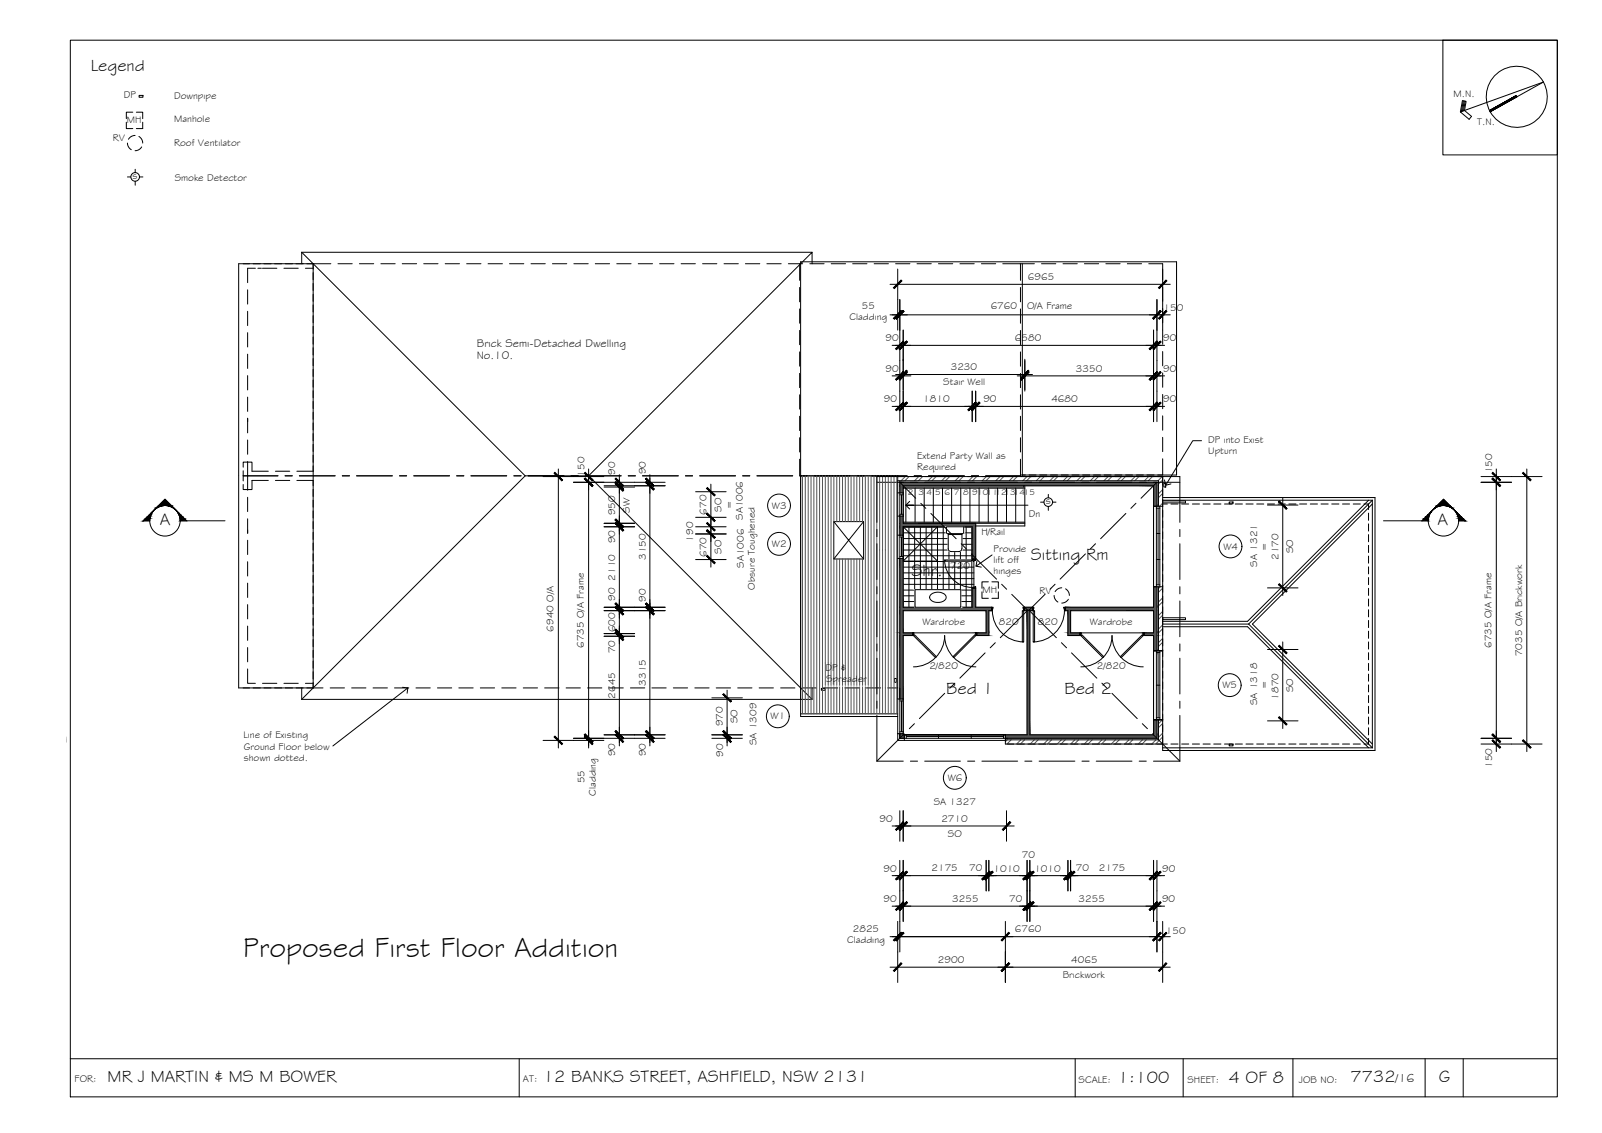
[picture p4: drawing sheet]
<svg xmlns="http://www.w3.org/2000/svg" width="420mm" height="297mm" viewBox="0 0 420 297" stroke-linecap="round" stroke-linejoin="round" font-family="sans-serif">
<!-- layer: TILES -->
<g fill="none" stroke="#000" stroke-width=".26">
<path d="M236.9 138.2h18.1M236.9 139.7h18.1M238.4 138.1v21.1M239.9 138.1v21.1M241.4 138.1v21.1M242.9 138.1v21.1M244.4 138.1v21.1M245.9 138.1v21.1M247.4 138.1v21.1M248.9 138.1v21.1M250.4 138.1v21.1M251.9 138.1v21.1"/>
<path d="M253.4 138.1v21.1M254.9 138.1v21.1M236.9 141.2h18.1M236.9 142.7h18.1M236.9 144.2h18.1M236.9 145.7h18.1M236.9 147.2h18.5M236.9 148.7h18.5M236.9 150.2h18.5M236.9 151.7h18.5M236.9 153.2h18.5M236.9 154.7h18.1"/>
<path d="M236.9 156.2h18.1M236.9 157.7h18.1M255.4 147v7"/>
</g>
<!-- layer: HATCH -->
<g fill="#545454" stroke="#545454" stroke-width=".26">
<path d="M236 126.4l67.4 1v-1zM236 126.4l67.4 1h-67.4z"/>
<path d="M236 127.4l.9 1.8v-1.8zM236 127.4l.9 1.8h-.9z"/>
<path d="M302.5 127.4l.9 5.3v-5.3zM302.5 127.4l.9 5.3h-.9z"/>
<path d="M236 135.3l.9 1.9v-1.9zM236 135.3l.9 1.9h-.9z"/>
<path d="M236 137.2l19.9 .9v-.9zM236 137.2l19.9 .9h-19.9z"/>
<path d="M236 138.1l.9 2.2v-2.2zM236 138.1l.9 2.2h-.9z"/>
<path d="M255 138.1l.9 8.5v-8.5zM255 138.1l.9 8.5h-.9z"/>
<path d="M302.5 153.8l.9 5.4v-5.4zM302.5 153.8l.9 5.4h-.9z"/>
<path d="M255 154.2l.9 5v-5zM255 154.2l.9 5h-.9z"/>
<path d="M236 146.4l.9 12.8v-12.8zM236 146.4l.9 12.8h-.9z"/>
<path d="M279.4 159.2l24 .9v-.9zM279.4 159.2l24 .9h-24z"/>
<path d="M268.7 159.2l2.1 .9v-.9zM268.7 159.2l2.1 .9h-2.1z"/>
<path d="M236 159.2l24.1 .9v-.9zM236 159.2l24.1 .9h-24.1z"/>
<path d="M302.5 160.1l.9 5.8v-5.8zM302.5 160.1l.9 5.8h-.9z"/>
<path d="M280.1 160.1l.7 5.8v-5.8zM280.1 160.1l.7 5.8h-.7z"/>
<path d="M258.6 160.1l.7 5.8v-5.8zM258.6 160.1l.7 5.8h-.7z"/>
<path d="M236 160.1l.9 5.8v-5.8zM236 160.1l.9 5.8h-.9z"/>
<path d="M300.1 165.9l3.3 .7v-.7zM300.1 165.9l3.3 .7h-3.3z"/>
<path d="M280.1 165.9l3.2 .7v-.7zM280.1 165.9l3.2 .7h-3.2z"/>
<path d="M256.2 165.9l3.1 .7v-.7zM256.2 165.9l3.1 .7h-3.1z"/>
<path d="M236 165.9l3.4 .7v-.7zM236 165.9l3.4 .7h-3.4z"/>
<path d="M302.5 166.6l.9 4v-4zM302.5 166.6l.9 4h-.9z"/>
<path d="M236 166.6l.9 16.7v-16.7zM236 166.6l.9 16.7h-.9z"/>
<path d="M302.5 188.7l.9 4v-4zM302.5 188.7l.9 4h-.9z"/>
<path d="M269.4 160.1l.7 32.6v-32.6zM269.4 160.1l.7 32.6h-.7z"/>
<path d="M236 192.4l.9 .3v-.3zM236 192.4l.9 .3h-.9z"/>
<path d="M263.7 192.7l39.7 .9v-.9zM263.7 192.7l39.7 .9h-39.7z"/>
<path d="M236 192.7l1.2 .9v-.9zM236 192.7l1.2 .9h-1.2z"/>
</g>
<!-- layer: BOUNDARY -->
<g fill="none" stroke="#000" stroke-width=".26">
<path d="M63.8 124.7h9.1M74.8 124.7h1.9M78.5 124.7h9.4M89.8 124.7h1.9M93.5 124.7h9.4M104.8 124.7h1.8M108.5 124.7h9.4M119.8 124.7h1.9M123.5 124.7h9.4M134.8 124.7h1.9M138.5 124.7h9.4M149.8 124.7h1.8"/>
<path d="M153.5 124.7h9.4M164.8 124.7h1.9M168.5 124.7h9.4M179.8 124.7h1.8M183.5 124.7h9.4M194.8 124.7h1.8M198.5 124.7h9.4M209.8 124.7h1.9M213.5 124.7h9.4M224.8 124.7h1.8M228.5 124.7h9.4M239.8 124.7h1.8"/>
<path d="M243.5 124.7h9.4M254.8 124.7h1.9M258.5 124.7h9.1"/>
</g>
<!-- layer: NEWWORK -->
<g fill="none" stroke="#000" stroke-width=".26">
<path d="M235.4 124.9v-.2h-25.4v63.1h25.4M235.4 124.9h69.5v7.8h-2.4v-5.3h-65.6v1.9l-1.5-.1M235.4 135.3h1.5v1.9h19v9.4h-.9v-8.5h-18.1v2.2h-1.5M235.4 124.9v1.1h68.4v6.7M236 129.2v-2.8h67.4v6.3M236 135.3v5M304.9 131.3h6v.5h-6M304.9 130.4h55.7v66.4h-55.7v-8.1h-2.4v4h-32.4v-32.6h.7v-.9h-2.1v.9h.7v32.6h-5.7v1.4M304.9 131.1h55M359 131.1l-31.8 31.8h-22.3M359.9 131.1v65M359.9 131.1l-32.4 32.5"/>
<path d="M359.9 132.1l-31.4 31.5 31.4 31.5M235.4 146.4h1.5v12.8h18.1v-5h.9v5h4.2v.9h-.8v6.5h-3.1v-.7h2.4v-5.8h-21.7v5.8h2.5v.7h-2.5v16.7h-1.5M236 146.4v36.9M279.4 159.2h23.1v-5.4h2.4v16.8h-2.4v-4h-2.4v-.7h2.4v-5.8h-21.7v5.8h2.5v.7h-3.2v-6.5h-.7zM303.4 153.8v16.8M303.8 153.8v16.8M304.9 162h6v.4h-6zM304.9 163.6h22.6M304.9 164.3h22.3l31.8 31.8M327.5 163.6l32.4 32.5M210 187.1h25.4M235.4 192.4h1.5v.3h.3v1.4"/>
<path d="M236 192.2v1.4h.9M236 192.4v1.2h1.2M303.4 188.7v4.9h-39.7h.6M303.8 188.7v5.3h-40.1v1.1h41.2M304.9 196.1h55"/>
</g>
<!-- layer: BORDER -->
<g fill="none" stroke="#000" stroke-width=".26">
<path d="M18.4 10.5h390v277.1h-390zM378.4 10.5h30v30.1h-30zM383.8 26.4l-.5 2.8M384 26.5l-.5 2.7M384.3 26.5l-.5 2.6M390.8 29.3l14-7.8-21.8 7.9 2.3 1.9 .6-.8-1.8-1.5 .4-2.4-1-.2-.5 3M397.6 25.1l-6.9 3.9M18.4 277.6h390M136.2 277.6v10M282 277.6v10M310.3 277.6v10M339.1 277.6v10"/>
<path d="M373.8 277.6v10M383.8 277.6v10"/>
<circle cx="397.8" cy="25.4" r="8"/>
</g>
<!-- layer: SECTION POINT -->
<g fill="#000" stroke="#000" stroke-width=".26">
<path d="M40.1 134.1l.4-.4zM40.8 133.3l.6-.3zM41.6 132.5l1.7-1.6 1.6 1.6zM45.7 133.3l.4 .4zM46.1 133.7l.4 .4zM375.8 133.7l-.4 .4zM375.8 133.7l.4-.4zM376.9 132.5l1.7-1.6 1.7 1.6zM380.5 133l.5 .3zM381.4 133.7l.4 .4z"/>
<path d="M38.1 136h1.2l-1.7 .5zM37.6 136.5h1.7v-.5z"/>
<path d="M38.7 135.5h.7l-1.3 .5zM38.1 136h1.2l.1-.5z"/>
<path d="M38.7 135.5l.4-.5h.5zM38.7 135.5h.7l.2-.5z"/>
<path d="M39.6 134.5h.2l-.7 .5zM39.1 135h.5l.2-.5z"/>
<path d="M39.6 134.5l.5-.4zM39.6 134.5l.5-.4z"/>
<path d="M41.4 132.8h.5l-.8 .2zM41.1 133l.8-.2z"/>
<path d="M40.8 133.3l.6-.3zM40.8 133.3l-.3 .4z"/>
<path d="M41.5 132.6h.9l-1 .2zM41.4 132.8l1-.2z"/>
<path d="M41.6 132.5h1.4zM41.5 132.6l1.5-.1z"/>
<path d="M43.6 132.5h1.3zM44.1 132.6h.9z"/>
<path d="M44.1 132.6h.9l-.3 .2zM44.7 132.8h.5l-.2-.2z"/>
<path d="M44.7 132.8h.5v.2zM45.2 132.8v.2h.2z"/>
<path d="M45.2 133h.2l.3 .3zM45.4 133l.3 .3z"/>
<path d="M46.4 134.1l.3 .4zM46.5 134.1l.2 .4h.2z"/>
<path d="M46.7 134.5h.2l.1 .5zM46.9 134.5l.1 .5h.4z"/>
<path d="M47 135h.4l-.3 .5zM47.4 135l-.3 .5h.8z"/>
<path d="M47.1 135.5h.8l-.6 .5zM47.3 136h1.1l-.5-.5z"/>
<path d="M47.3 136h1.1l-1.1 .5zM47.3 136.5h1.6l-.5-.5z"/>
<path d="M373.5 136l1.1 .5v-.5zM373.5 136l1.1 .5h-1.7z"/>
<path d="M374 135.5l.6 .5 .1-.5zM373.5 136l.5-.5 .6 .5z"/>
<path d="M374.5 135l.2 .5 .2-.5zM374 135.5l.5-.5 .2 .5z"/>
<path d="M374.9 134.5v.5l.2-.5zM374.9 134.5v.5h-.4z"/>
<path d="M375.4 134.1l-.3 .4zM375.4 134.1l-.3 .4h-.2z"/>
<path d="M376.4 133l-.2 .3 .5-.3zM376.4 133l-.3 .3z"/>
<path d="M376.7 132.8v.2l.5-.2zM376.4 133l.3-.2v.2z"/>
<path d="M376.8 132.6l.4 .2 .5-.2zM376.8 132.6l.4 .2h-.5z"/>
<path d="M376.9 132.5h1.4zM376.9 132.5l.8 .1z"/>
<path d="M378.9 132.5l1.4 .1zM378.9 132.5l1.4 .1z"/>
<path d="M379.4 132.6l1.1 .2-.2-.2zM379.4 132.6l1.1 .2z"/>
<path d="M380 132.8l.7 .2-.2-.2zM380 132.8l.7 .2z"/>
<path d="M380.5 133l.5 .3zM381 133.3l.4 .4z"/>
<path d="M381.8 134.1l.5 .4zM381.8 134.1l.5 .4h-.3z"/>
<path d="M382 134.5l.7 .5zM382 134.5l.7 .5h-.4z"/>
<path d="M382.3 135l.9 .5-.5-.5zM382.3 135l.9 .5h-.8z"/>
<path d="M382.4 135.5l1.3 .5-.5-.5zM382.4 135.5l1.3 .5h-1.1z"/>
<path d="M382.6 136l1.6 .5-.5-.5zM382.6 136l1.6 .5h-1.6z"/>
</g>
<g fill="none" stroke="#000" stroke-width=".26">
<path d="M39.3 136.5h-1.7l5.7-5.6 5.6 5.6M47.3 136.5h11.7M362.8 136.5h11.8M372.9 136.5l5.7-5.6 5.6 5.6h-1.6"/>
<circle cx="43.3" cy="136.5" r="4"/>
<circle cx="378.6" cy="136.5" r="4"/>
</g>
<!-- layer: SERVICES -->
<g fill="none" stroke="#000" stroke-width=".26">
<path d="M33.1 32v1.7h1.7M33.4 37.5l.2 .8 .8 .9M34.8 29.4h-1.7v1.7M35.4 35.5l-1.1 .4-.6 .6M35.8 29.4h1.6v1.7M36.4 35.8l.9 .9 .1 .8M36.5 25h1v.5h-1zM37.2 38.5l-.6 .6-1.2 .4M37.4 32v1.7h-1.6M33.4 46.4h.9M35.5 44.4v.9M35.5 47.5v1"/>
<path d="M36.6 46.4h.9M218.7 136.8l3.9 4.8 3.9-4.8M218.7 136.8v9.8M218.7 136.8h7.8M226.5 136.8v9.8M272.9 131.6h.9M274.9 129.6v.9M274.9 132.8v1M276.1 131.6h.9M305.2 126.7h.5v1h-.5zM322.4 131.6h1v.5h-1zM218.7 146.6l3.9-5 3.9 5"/>
<path d="M218.7 146.6h7.8M257.5 155.2v1.7h1.7M259.2 152.5h-1.7v1.7M260.1 152.5h1.7v1.7M261.8 155.2v1.7h-1.7M276.5 156.1l.1 .8 .9 .9M278.5 154.1l-.9 .2-.9 .8M279.5 154.4l.8 .9 .2 .8M280.2 157.1l-.9 .8-.8 .2M234.6 177.9h.5v1h-.5zM215.4 180.5h1v.5h-1zM322.4 195.1h1v.5h-1z"/>
<circle cx="35.5" cy="46.4" r="1.13"/>
<circle cx="274.9" cy="131.6" r="1.13"/>
</g>
<!-- layer: EXISTING -->
<g fill="none" stroke="#000" stroke-width=".26">
<path d="M63.8 69.1h1.7M64.9 76v3.7M66.4 69.1h1.9M67 70.3h-2.1v3.8M67.6 70.3h.9M68.8 70.3h3.8M69.2 69.1h1.9M72 69.1h1.9M74.5 70.3h3.7M74.8 69.1h1.9M77.6 69.1h1.9M80.1 70.3h2"/>
<path d="M80.5 69.1h6.3M82.1 69.1v1.5M82.1 71.5v1.9M82.1 74.3v1.9M82.1 77.1v1.9M82.1 79.9v1.9M88.6 69.1h3.8M94.3 69.1h3.7M99.9 69.1h3.7M105.5 69.1h3.8M111.1 69.1h3.8M116.8 69.1h3.7"/>
<path d="M122.4 69.1h3.7M128 69.1h3.8M133.6 69.1h3.8M139.3 69.1h3.7M144.9 69.1h3.7M150.5 69.1h3.8M156.1 69.1h3.8M161.8 69.1h3.7M167.4 69.1h3.7M173 69.1h3.8M178.6 69.1h3.8M184.3 69.1h3.7"/>
<path d="M189.9 69.1h3.7M195.5 69.1h3.8M201.1 69.1h3.8M206.8 69.1h3.7M209.7 69.1v4.4M209.7 75.4v3.7M212.4 69.1h3.7M218 69.1h3.8M223.6 69.1h3.8M229.3 69.1h3.7M234.9 69.1h3.7M240.5 69.1h3.7"/>
<path d="M246.1 69.1h3.8M251.8 69.1h3.7M257.4 69.1h3.7M263 69.1h8.3M267.6 69.1v4.4M267.6 75.4v3.7M273.2 69.1h3.7M278.8 69.1h3.7M284.4 69.1h3.7M290 69.1h3.8M295.7 69.1h3.7M301.3 69.1h3.6v4.3"/>
<path d="M304.9 75.3v3.7M64.9 81.6v3.8M64.9 87.2v3.8M64.9 92.9v3.7M64.9 98.5v3.7M82.1 82.8v1.8M82.1 85.5v1.9M82.1 88.4v1.8M82.1 91.2v1.9M82.1 94v1.9M82.1 96.8v1.9M82.1 99.6v1.9"/>
<path d="M209.7 81v3.7M209.7 86.6v3.8M209.7 92.3v3.7M209.7 97.9v3.7M267.6 81v3.7M267.6 86.6v3.8M267.6 92.3v3.7M267.6 97.9v3.7M304.9 80.9v3.8M304.9 86.5v3.8M304.9 92.2v3.7M304.9 97.8v3.7"/>
<path d="M64.9 104.1v3.8M64.9 109.6v3.9M64.9 115.4v3.7M82.1 102.4v1.9M82.1 105.3v1.8M82.1 108.1v1.8M82.1 110.9v1.8M82.1 113.7v1.9M82.1 116.5v1.9M82.1 119.3v1.9M209.7 103.5v3.8M209.7 109.1v3.8"/>
<path d="M209.7 114.8v3.7M267.6 103.5v3.8M267.6 109.1v3.8M267.6 114.8v3.7M304.9 103.4v3.8M304.9 109v3.8M304.9 114.7v3.7M63.8 122.5v-1.3h2.3v2.3h4.3M63.8 123.4v2.7M64.9 121v7.5M64.9 130.4v3.7M64.9 136v3.8"/>
<path d="M70.4 126h-4.3v2.3h-2.3v-1.3M72.2 126h3.8M72.2 123.5h3.8M77.9 126h4.2v1.4M82.1 122.1v1.4h-4.2M82.1 128.3v1.9M82.1 131.1v1.9M82.1 133.9v1.9M82.1 136.8v1.8M82.1 139.5v1.9M209.7 120.4v4.3M267.6 124.9h1.4"/>
<path d="M267.6 124.5h1.4M267.6 120.4v4.3M269.9 124.9h1.8M269.9 124.5h1.8M272.7 124.9h1.9M272.7 124.5h1.9M275.5 124.9h1.9M275.5 124.5h1.9M278.3 124.9h1.9M278.3 124.5h1.9M281.1 124.9h1.9M281.1 124.5h1.9"/>
<path d="M283.9 124.9h1.9M283.9 124.5h1.9M286.8 124.9h1.8M286.8 124.5h1.8M289.6 124.9h1.8M289.6 124.5h1.8M292.4 124.9h1.8M292.4 124.5h1.8M295.2 124.9h1.9M295.2 124.5h1.9M298 124.9h1.9M298 124.5h1.9"/>
<path d="M300.8 124.9h1.9M300.8 124.5h1.9M303.6 124.9h1.3v2.3M304.9 120.3v4.2h-1.3M304.9 128.1v1.9M304.9 130.9v1.9M304.9 133.7v1.9M304.9 136.6v1.8M304.9 139.4v1.8M64.9 141.6v3.8M64.9 147.3v3.7M64.9 152.9v3.7"/>
<path d="M64.9 158.5v3.8M82.1 142.4v1.8M82.1 145.2v1.9M82.1 148v1.9M82.1 150.8v1.9M82.1 153.6v1.9M82.1 156.4v1.9M82.1 159.3v1.8M304.9 142.2v1.9M304.9 145v1.9M304.9 147.8v1.9M304.9 150.6v1.9"/>
<path d="M304.9 153.4v1.9M304.9 156.2v1.9M304.9 159.1v1.8M64.9 175.4v3.7h2.1M64.9 164.1v3.8M64.9 169.8v3.7M68.8 179.1h3.8M74.5 179.1h3.7M80.1 179.1h2M82.1 162.1v1.8M82.1 164.9v1.8M82.1 167.7v1.9"/>
<path d="M82.1 170.5v1.9M82.1 173.3v1.9M82.1 176.1v1.9M82.1 178.9v1.5M304.9 161.9v1.9M304.9 164.7v1.9M304.9 167.5v1.9M304.9 170.3v1.9M304.9 173.1v1.9M304.9 175.9v1.9M304.9 178.7v1.9M63.8 180.4h1.7"/>
<path d="M66.4 180.4h1.9M69.2 180.4h1.9M72 180.4h1.9M74.8 180.4h1.9M77.6 180.4h1.9M80.5 180.4h4.2M86.6 180.4h3.7M92.2 180.4h3.8M97.8 180.4h3.8M103.5 180.4h3.7M109.1 180.4h3.7M114.7 180.4h3.8"/>
<path d="M120.3 180.4h3.8M126 180.4h3.7M131.6 180.4h3.7M137.2 180.4h3.8M142.8 180.4h3.8M148.5 180.4h3.7M154.1 180.4h3.7M159.7 180.4h3.8M165.3 180.4h3.8M171 180.4h3.7M176.6 180.4h3.7M182.2 180.4h3.8"/>
<path d="M187.8 180.4h3.8M193.5 180.4h3.7M199.1 180.4h3.7M204.7 180.4h3.8M210.3 180.4h3.8M216 180.4h3.7M221.6 180.4h3.7M227.2 180.4h3.8M232.8 180.4h2.6M264.3 195.1h1.6M266.8 195.1h1.9M269.6 195.1h1.9"/>
<path d="M272.4 195.1h1.9M275.2 195.1h1.9M278.1 195.1h1.8M280.9 195.1h1.8M283.7 195.1h1.8M286.5 195.1h1.9M289.3 195.1h1.9M292.1 195.1h1.9M294.9 195.1h1.9M297.7 195.1h1.9M300.6 195.1h1.8M304.9 192.8v2.3h-1.5"/>
<path d="M304.9 181.6v1.8M304.9 184.4v1.9M304.9 187.2v1.9M304.9 190v1.9"/>
</g>
<!-- layer: ROOFPLAN EXIST. -->
<g fill="none" stroke="#000" stroke-width=".26">
<path d="M62.6 69.1h19.5v111.3h-19.5zM79.1 66.1v3M79.1 66.1h133.9M79.1 66.1l58.6 58.6M213 69.1v-3l-58.6 58.6M268.1 69.1v55.6M137.7 124.7l-58.6 58.7M137.7 124.7h16.7M154.4 124.7l58.6 58.7v-3M210 124.7h25.4v.2M268.1 124.5h40.5v-55.9h-98.6v114.8M79.1 180.4v3"/>
<path d="M79.1 183.4h133.9"/>
</g>
<!-- layer: 0.13 -->
<g fill="none" stroke="#000" stroke-width=".26">
<path d="M304.9 132.1h1.3M307.1 132.1h1.9M309.9 132.1h1.9M312.7 132.1h1.9M315.5 132.1h1.9M318.3 132.1h1.9M321.1 132.1h1.9M324 132.1h1.8M326.8 132.1h1.9M329.6 132.1h1.9M332.4 132.1h1.9M335.2 132.1h1.9"/>
<path d="M338 132.1h1.9M340.8 132.1h1.9M343.6 132.1h1.9M346.5 132.1h1.8M349.3 132.1h1.9M352.1 132.1h1.9M354.9 132.1h1.9M357.7 132.1h1.2v1.5M358.9 134.5v1.9M358.9 137.3v1.9M247.7 146.8a7.2 7.2 0 0 0 7.3 7.2M358.9 140.2v1.8"/>
<path d="M358.9 143v1.9M358.9 145.8v1.9M358.9 148.6v1.9M358.9 151.4v1.9M358.9 154.2v1.9M358.9 157v1.9M358.9 159.8v1.9M239.4 165.9h16.8M247.7 166.6a8.2 8.2 0 0 0 8.2 8.2M247.8 166.6a8.2 8.2 0 0 1-8.2 8.2M260.3 160.1a8.2 8.2 0 0 0 8.2 8.2M279.2 160.1a8.2 8.2 0 0 1-8.2 8.2"/>
<path d="M283.3 165.9h16.8M283.5 174.8a8.2 8.2 0 0 0 8.2-8.2 8.2 8.2 0 0 0 8.1 8.2M358.9 162.7v1.8M358.9 165.5v1.9M358.9 168.3v1.9M358.9 171.1v1.9M358.9 173.9v1.9M358.9 176.7v1.9M358.9 179.5v1.9M304.9 195.1h1.3M307.1 195.1h1.9M309.9 195.1h1.9"/>
<path d="M312.7 195.1h1.9M315.5 195.1h1.9M318.3 195.1h1.9M321.1 195.1h1.9M324 195.1h1.8M326.8 195.1h1.9M329.6 195.1h1.9M332.4 195.1h1.9M335.2 195.1h1.9M338 195.1h1.9M340.8 195.1h1.9M343.6 195.1h1.9"/>
<path d="M346.5 195.1h1.8M349.3 195.1h1.9M352.1 195.1h1.9M354.9 195.1h1.9M358.9 182.3v1.9M358.9 185.2v1.8M358.9 188v1.9M358.9 190.8v1.9M358.9 193.6v1.5h-1.2"/>
</g>
<!-- layer: STAIRS -->
<g fill="none" stroke="#000" stroke-width=".26">
<path d="M236.9 128h31.9M236.9 136.9h31.9M237.6 128v8.9M238.6 131.4l-1 1.1 1 .9M239.6 132.5h-2h32M240 128v8.9M240.9 137.2h27.9M242.4 128v8.9M244.8 128v8.9M247.2 128v8.9M249.6 128v8.9M252 128v8.9"/>
<path d="M254.4 128v8.9M256.8 128v8.9M259.2 128v8.9M261.6 128v8.9M264 128v8.9M266.4 128v8.9M268.5 127.4v.3h-31.6M268.8 127.4v10.5h-12.9"/>
</g>
<!-- layer: HATCH -->
<g fill="none" stroke="#545454" stroke-width=".26">
<path d="M210.5 124.7v62.4M211.2 124.7v62.4M212 124.7v62.4M212.7 124.7v62.4M213.5 124.7v62.4M214.2 124.7v62.4M215 124.7v62.4M215.7 124.7v62.4M216.5 124.7v55M217.2 124.7v55M218 124.7v55M218.7 124.7v12.1"/>
<path d="M219.5 124.7v12.1M220.2 124.7v12.1M221 124.7v12.1M221.7 124.7v12.1M222.5 124.7v12.1M223.2 124.7v12.1M224 124.7v12.1M224.7 124.7v12.1M225.5 124.7v12.1M226.2 124.7v12.1M227 124.7v55M227.7 124.7v55"/>
<path d="M228.5 124.7v62.4M229.2 124.7v62.4M230 124.7v62.4M230.7 124.7v62.4M231.5 124.7v62.4M232.2 124.7v62.4M233 124.7v62.4M233.7 124.7v62.4M234.5 124.7v62.4M235.2 124.7v62.4M237.4 124.9l-1.1 1.1M238.4 124.9l-1.1 1.1"/>
<path d="M241 124.9l-1.1 1.1M242 124.9l-1.1 1.1M244.5 124.9l-1.1 1.1M245.5 124.9l-1.1 1.1M248.1 124.9l-1.1 1.1M249.1 124.9l-1.1 1.1M251.6 124.9l-1.1 1.1M252.6 124.9l-1.1 1.1M255.2 124.9l-1.1 1.1M256.2 124.9l-1.1 1.1M258.7 124.9l-1.1 1.1M259.7 124.9l-1.1 1.1"/>
<path d="M262.3 124.9l-1.1 1.1M263.3 124.9l-1.1 1.1M265.8 124.9l-1.1 1.1M266.8 124.9l-1.1 1.1M269.4 124.9l-1.1 1.1M270.3 124.9l-1.1 1.1M272.9 124.9l-1.1 1.1M273.9 124.9l-1.1 1.1M276.4 124.9l-1.1 1.1M277.4 124.9l-1.1 1.1M280 124.9l-1.1 1.1M281 124.9l-1.1 1.1"/>
<path d="M283.5 124.9l-1.1 1.1M284.5 124.9l-1.1 1.1M287.1 124.9l-1.1 1.1M288.1 124.9l-1.1 1.1M290.6 124.9l-1.1 1.1M291.6 124.9l-1.1 1.1M294.2 124.9l-1.1 1.1M295.2 124.9l-1.1 1.1M297.7 124.9l-1.1 1.1M298.7 124.9l-1.1 1.1M301.3 124.9l-1.1 1.1M302.3 124.9l-1.1 1.1"/>
<path d="M304.8 124.9l-1.1 1.1M304.9 128.4l-1.1 1.1M304.9 131.9l-.8 .8M304.9 125.8l-1.1 1.1M304.9 129.4l-1.1 1.1M218.7 146.6v33.1M219.5 146.6v33.1M220.2 146.6v33.1M221 146.6v33.1M221.7 146.6v33.1M222.5 146.6v33.1M223.2 146.6v33.1"/>
<path d="M224 146.6v33.1M224.7 146.6v33.1M225.5 146.6v33.1M226.2 146.6v33.1M304.3 153.8l-.5 .5M304.9 156.7l-1.1 1.1M304.9 154.2l-1.1 1.1M304.9 157.7l-1.1 1.1M304.9 160.3l-1.1 1.1M304.9 163.8l-1.1 1.1M304.9 167.4l-1.1 1.1M304.9 161.3l-1.1 1.1"/>
<path d="M304.9 164.8l-1.1 1.1M304.9 168.4l-1.1 1.1M216.5 180.1v7M217.2 180.1v7M218 180.1v7M218.7 180.1v7M219.5 180.1v7M220.2 180.1v7M221 180.1v7M221.7 180.1v7M222.5 180.1v7M223.2 180.1v7"/>
<path d="M224 180.1v7M224.7 180.1v7M225.5 180.1v7M226.2 180.1v7M227 180.1v7M227.7 180.1v7M264.2 194l-.5 .5M265.2 194l-1.1 1.1M267.7 194l-1.1 1.1M268.7 194l-1.1 1.1M271.3 194l-1.1 1.1M272.3 194l-1.1 1.1"/>
<path d="M274.8 194l-1.1 1.1M275.8 194l-1.1 1.1M278.4 194l-1.1 1.1M279.4 194l-1.1 1.1M281.9 194l-1.1 1.1M282.9 194l-1.1 1.1M285.5 194l-1.1 1.1M286.5 194l-1.1 1.1M289 194l-1.1 1.1M290 194l-1.1 1.1M292.6 194l-1.1 1.1M293.5 194l-1.1 1.1"/>
<path d="M296.1 194l-1.1 1.1M297.1 194l-1.1 1.1M299.6 194l-1.1 1.1M300.6 194l-1.1 1.1M303.2 194l-1.1 1.1M304.9 188.7l-1.1 1.1M304.9 192.2l-1.1 1.1M304.9 189.7l-1.1 1.1M304.9 193.2l-1.8 1.9"/>
</g>
<!-- layer: MASK -->
<g fill="#fff" stroke="#fff" stroke-width=".26">
<path d="M239.6 166.6l.2-.2 .3 .2z"/>
<path d="M239.6 166.6h.5l5.5 5.6z"/>
<path d="M255.5 166.6l.2-.2 .3 .2z"/>
<path d="M255.5 166.6h.5l-5.6 5.6z"/>
<path d="M283.4 166.6l.3-.2 .3 .2z"/>
<path d="M283.4 166.6h.6l5.5 5.6z"/>
<path d="M299.4 166.6l.2-.2 .3 .2z"/>
<path d="M299.4 166.6h.5l-5.6 5.6z"/>
<path d="M271 160.1l.3 8.2v-8.2zM271 160.1l.3 8.2h-.3z"/>
<path d="M268.1 160.1h.4l-.4 8.2zM268.5 160.1l-.4 8.2h.4z"/>
<path d="M247.8 146.8h7.2v.3zM247.8 146.8v.3h7.2z"/>
<path d="M239.6 166.6l5.5 5.6h.5zM245.1 172.2h.5l-.3 .2z"/>
<path d="M255.5 166.6l-5.6 5.6h.5zM249.9 172.2h.5l-.2 .2z"/>
<path d="M283.4 166.6l5.6 5.6h.5zM289 172.2h.5l-.3 .2z"/>
<path d="M299.4 166.6l-5.6 5.6h.5zM293.8 172.2h.5l-.2 .2z"/>
<path d="M249.3 144.6h2.2zM249.3 144.6h2.4z"/>
<path d="M249.3 144.6h2.4zM249.3 144.6h2.4z"/>
<path d="M249.2 144.6h2.5zM249.2 144.6h2.6z"/>
<path d="M249.2 144.5l2.6 .1zM249.2 144.5h2.6z"/>
<path d="M249.1 144.5h2.7zM249.1 144.5h2.8z"/>
<path d="M249 144.5h2.9zM249 144.5h3z"/>
<path d="M248.9 144.4l3.1 .1zM248.9 144.4h3.1z"/>
<path d="M248.9 144.4h3.1zM248.9 144.4h3.2z"/>
<path d="M248.9 144.3l3.2 .1zM248.9 144.3h3.2z"/>
<path d="M248.8 144.3h3.3zM248.8 144.3h3.4z"/>
<path d="M248.8 144.2l3.4 .1zM248.8 144.2h3.4z"/>
<path d="M248.7 144.1l3.5 .1zM248.7 144.1h3.5z"/>
<path d="M248.7 144.1h3.5zM248.7 144.1h3.5z"/>
<path d="M248.7 144l3.5 .1zM248.7 144h3.6z"/>
<path d="M248.7 144h3.6zM248.7 144h3.6z"/>
<path d="M248.7 143.8l3.6 .2zM248.7 143.8h3.6z"/>
<path d="M248.7 139.9v3.9h3.6zM248.7 139.9h3.6v3.9z"/>
<path d="M248.4 139.9h4.1zM248.4 139.9h4.1z"/>
<path d="M248.4 139.9h4.1zM248.4 139.9h4.2z"/>
<path d="M248.4 139.9h4.2zM248.4 139.9h4.2z"/>
<path d="M248.3 139.8l4.3 .1zM248.3 139.8h4.4z"/>
<path d="M248.3 139.8h4.4zM248.3 139.8h4.4z"/>
<path d="M248.2 139.7l4.5 .1zM248.2 139.7h4.5z"/>
<path d="M248.2 139.7h4.5zM248.2 139.7h4.5z"/>
<path d="M248.2 139.7h4.5zM248.2 139.7h4.5z"/>
<path d="M248.2 138.1v1.6h4.5zM248.2 138.1h4.5v1.6z"/>
<path d="M240 154.6v4.6h12zM240 154.6h12v4.6z"/>
</g>
<path d="M248.5 139.9h.2v3.9a.75 .75 0 0 0 .7 .8h2.1a.79 .79 0 0 0 .8-.8M252.7 139.6l-.1 .3h-.3v3.9M252.7 139.7v-1.6h-4.5v1.5l.3 .3M240 154.6h12v4.6h-12zM247.8 146.8h7.2v.3h-7.2zM239.6 166.6l.2-.2 5.8 5.8-.3 .2zM255.7 166.4l.3 .2-5.8 5.8-.3-.2zM268.1 160.1h.4v8.2h-.4zM271 160.1h.3v8.2h-.3zM283.4 166.6l.3-.2 5.8 5.8-.3 .2zM293.8 172.2l5.8-5.8 .3 .2-5.8 5.8z" fill="none" stroke="#fff" stroke-width=".26"/>
<!-- layer: DOORS -->
<g fill="none" stroke="#000" stroke-width=".26">
<path d="M247.8 146.8h7.2v.3h-7.2zM255 146.6h.9v.4l-.9-.2zM255 154l.9-.1v.3h-.9zM260.1 159.2h.3l-.1 .9h-.2zM268.3 159.2h.4v.9h-.2zM270.8 159.2h.3l-.1 .9h-.2zM279 159.2h.4v.9h-.2zM239.4 165.9h.3l-.1 .7h-.2zM239.6 166.6l.2-.2 5.8 5.8-.3 .2zM255.7 166.4l.3 .2-5.8 5.8-.3-.2zM255.8 165.9h.4v.7h-.2zM268.1 160.1h.4v8.2h-.4z"/>
<path d="M271 160.1h.3v8.2h-.3zM283.3 165.9h.3l-.2 .7h-.1zM283.4 166.6l.3-.2 5.8 5.8-.3 .2zM293.8 172.2l5.8-5.8 .3 .2-5.8 5.8zM299.7 165.9h.4v.7h-.2z"/>
</g>
<!-- layer: ROOFPLAN NEW -->
<g fill="none" stroke="#000" stroke-width=".26">
<path d="M230 126.4h6.9M230 138.8v1.9M236 126.4l4.2 4.2M236.9 124.9h-6.9v12M238.8 126.4h1.9M238.8 124.9h1.9M241.5 131.9l1.3 1.4M242.5 126.4h9.4M242.5 124.9h9.4M244.1 134.6l6.7 6.6M253.8 126.4h1.8M253.8 124.9h1.8"/>
<path d="M257.5 126.4h9.4M257.5 124.9h9.4M268.8 126.4h1.8M268.8 124.9h1.8M272.5 126.4h9.4M272.5 124.9h9.4M283.8 126.4h1.9M283.8 124.9h1.9M287.5 126.4h9.4M287.5 124.9h9.4M295.3 134.6l-6.6 6.6M297.9 131.9l-1.3 1.4"/>
<path d="M298.8 126.4h1.8M298.8 124.9h1.8M302.5 126.4h6.9M302.5 124.9h6.9v12M303.4 126.4l-4.1 4.2M309.4 138.8v1.9M230 142.6v9.3M230 153.8v1.9M230 157.6v9.3M252.1 142.6l1.3 1.3M254.7 145.2l6.7 6.6M262.7 153.2l1.3 1.3"/>
<path d="M265.4 155.8l4.1 4.2M269.5 160l-7.2 7.2M269.9 160l7.2 7.2M274.1 155.8l-4.2 4.2h-.4M276.7 153.2l-1.3 1.3M284.7 145.2l-6.7 6.6M287.3 142.6l-1.3 1.3M309.4 142.6v9.3M309.4 153.8v1.9M309.4 157.6v9.3M230 168.8v1.9M230 172.6v9.3"/>
<path d="M250.4 179.1l-1.3 1.3M258.4 171.2l-6.7 6.6M261 168.5l-1.3 1.3M278.4 168.5l1.3 1.3M281 171.2l6.7 6.6M289 179.1l1.3 1.3M309.4 168.8v1.9M309.4 172.6v9.3M230 183.8v1.9M230 187.6v12M230 199.6h6.9M237.2 192.4l-7.2 7.2"/>
<path d="M238.8 199.6h1.9M239.8 189.7l-1.3 1.3M242.5 199.6h9.4M247.8 181.8l-6.7 6.6M253.8 199.6h1.8M257.5 199.6h9.4M268.8 199.6h1.8M272.5 199.6h9.4M283.8 199.6h1.9M287.5 199.6h9.4M291.6 181.8l6.7 6.6M298.8 199.6h1.8"/>
<path d="M299.6 189.7l1.3 1.3M302.2 192.4l7.2 7.2M302.5 199.6h6.9M309.4 183.8v1.9M309.4 187.6v12"/>
</g>
<!-- layer: DIMENSION -->
<g fill="none" stroke="#000" stroke-width=".26">
<path d="M233.4 74.5h73.5M235.4 70.5v16M236 78.5v32M303.4 78.5v32M304.9 70.5v16M233.4 82.5h73.5M234 98.5h4.9M234 90.5h71.4M234.9 98.2h35.9M236.9 86.5v24M266.8 98.5h38.6M268.8 94.2v8.3"/>
<path d="M302.5 86.5v24M234 106.5h71.4M255 102.5v8M255.9 102.5v8M142.4 124.9h16M146.4 123v73.1M150.4 126.4h24M154.4 123v73.1M158.4 127.7h8M158.4 137.2h8M158.4 138.1h8M158.4 127.4h16"/>
<path d="M162.4 124.5v37.6M170.4 124.5v71.1M182.4 138.1h8M182.4 135.6h8M182.4 128.9h8M182.4 140h8M186.4 126.9v10.7M186.4 138v10.7M186.4 136.1v5.9M332.4 132.4h8M336.4 130.4v25.7M388.4 124.9h16"/>
<path d="M388.4 126.4h8M392.4 123v74.1M400.4 123v74.1M158.4 159.2h16M162.4 158.1v10M182.4 146.7h8M332.4 154.1h8M158.4 160.1h16M158.4 166.1h8M158.4 166.8h8M162.4 164.1v31.5M332.4 170.3h8"/>
<path d="M336.4 168.3v22.7M142.4 194.1h16M150.4 193.6h24M158.4 192.7h16M186.7 183h8M186.7 192.7h8M186.7 193.6h8M190.7 180.9v14.7M332.4 189h8M388.4 195.1h16M388.4 193.6h8M234 216.5h32"/>
<path d="M236 212.5v8M236.9 212.5v8M264 212.5v8M234 237.6h71.4M234 229.6h71.4M236 225.6v24M236.9 225.6v16M258.6 225.6v8M259.3 225.6v8M269.4 225.6v16M270.1 225.6v16M280.1 225.6v8"/>
<path d="M280.8 225.6v8M302.5 225.6v16M303.4 225.6v24M233.4 245.6h73.5M233.4 253.6h73.5M235.4 241.6v16M263.7 241.6v16M304.9 241.6v16"/>
</g>
<!-- layer: 0 -->
<g fill="#000" stroke="#000" stroke-width=".26">
<path d="M236.3 73.4l-1.8 2.2 2-1.9zM234.3 75.4l2-2-1.8 2.2z"/>
<path d="M303.8 75.4l.2 .2 1.8-2.2zM305.8 73.4l.2 .3-2 1.9z"/>
<path d="M234.3 83.4l.2 .2 1.8-2.2zM236.3 81.4l.2 .3-2 1.9z"/>
<path d="M234.9 99.4l.2 .2 1.8-2.2zM236.9 97.4l.2 .3-2 1.9z"/>
<path d="M234.9 91.4l.2 .2 1.8-2.2zM236.9 89.4l.2 .3-2 1.9z"/>
<path d="M236.9 81.4l-1.8 2.2 2-1.9zM234.9 83.4l2-2-1.8 2.2z"/>
<path d="M236.9 81.4l-1.8 2.2 2-1.9zM234.9 83.4l2-2-1.8 2.2z"/>
<path d="M237.8 97.4l-1.8 2.2 2-1.9zM237.8 97.4l-1.8 2.2-.2-.2z"/>
<path d="M237.8 97.1l-1.8 2.2 2-2zM237.8 97.1l-1.8 2.2-.2-.2z"/>
<path d="M237.8 89.4l-1.8 2.2 2-1.9zM237.8 89.4l-1.8 2.2-.2-.2z"/>
<path d="M237.8 89.4l-1.8 2.2 2-1.9zM237.8 89.4l-1.8 2.2-.2-.2z"/>
<path d="M269.7 97.1l-2 2 .2 .2zM269.7 97.1l.2 .2-2 2z"/>
<path d="M269.7 97.4l-1.8 2.2 2-1.9zM269.7 97.4l-1.8 2.2-.2-.2z"/>
<path d="M301.4 99.4l.2 .2 1.8-2.2zM303.4 97.4l.2 .3-2 1.9z"/>
<path d="M301.4 99.4l.2 .2 1.8-2.2zM303.4 97.4l.2 .3-2 1.9z"/>
<path d="M301.4 91.4l.2 .2 1.8-2.2zM303.4 89.4l.2 .3-2 1.9z"/>
<path d="M301.4 91.4l.2 .2 1.8-2.2zM303.4 89.4l.2 .3-2 1.9z"/>
<path d="M302.3 83.4l.2 .2 1.8-2.2zM304.3 81.4l.2 .3-2 1.9z"/>
<path d="M302.3 83.4l.2 .2 1.8-2.2zM304.3 81.4l.2 .3-2 1.9z"/>
<path d="M304.3 97.4l-1.8 2.2 2-1.9zM304.3 97.4l-1.8 2.2-.2-.2z"/>
<path d="M304.3 89.4l-1.8 2.2 2-1.9zM304.3 89.4l-1.8 2.2-.2-.2z"/>
<path d="M305.8 81.4l-1.8 2.2 2-1.9zM303.8 83.4l2-2-1.8 2.2z"/>
<path d="M234.9 107.4l.2 .2 1.8-2.2zM236.9 105.4l.2 .3-2 1.9z"/>
<path d="M237.8 105.4l-1.8 2.2 2-1.9zM237.8 105.4l-1.8 2.2-.2-.2z"/>
<path d="M237.8 105.4l-1.8 2.2 2-1.9zM237.8 105.4l-1.8 2.2-.2-.2z"/>
<path d="M253.9 107.4l.2 .2 1.8-2.2zM255.9 105.4l.2 .3-2 1.9z"/>
<path d="M253.9 107.4l.2 .2 1.8-2.2zM255.9 105.4l.2 .3-2 1.9z"/>
<path d="M256.8 105.4l-1.8 2.2 2-1.9zM254.8 107.4l2-2-1.8 2.2z"/>
<path d="M256.8 105.4l-1.8 2.2 2-1.9zM254.8 107.4l2-2-1.8 2.2z"/>
<path d="M301.4 107.4l.2 .2 1.8-2.2zM303.4 105.4l.2 .3-2 1.9z"/>
<path d="M301.4 107.4l.2 .2 1.8-2.2zM303.4 105.4l.2 .3-2 1.9z"/>
<path d="M304.3 105.4l-1.8 2.2 2-1.9zM304.3 105.4l-1.8 2.2-.2-.2z"/>
<path d="M145.3 124.1l2 2 .2-.3zM145.3 124.1l.2-.3 2 2z"/>
<path d="M153.5 123.8l-.2 .3 2.2 1.7zM153.3 124.1l2.2 1.7-.2 .3z"/>
<path d="M153.3 125.6l2 1.9 .2-.2zM153.5 125.3l2 2-2.2-1.7z"/>
<path d="M153.3 125.6l2 1.9 .2-.2zM153.5 125.3l2 2-2.2-1.7z"/>
<path d="M161.6 136.1l-.3 .2 2.2 1.8zM161.3 136.3l2.2 1.8-.2 .2z"/>
<path d="M161.6 136.1l-.3 .2 2.2 1.8zM161.3 136.3l2.2 1.8-.2 .2z"/>
<path d="M161.6 125.3l-.3 .3 2.2 1.7zM161.3 125.6l2.2 1.7-.2 .2z"/>
<path d="M161.3 126.8l2 2 .2-.2zM161.3 126.8l.3-.2 1.9 2z"/>
<path d="M161.3 137.2l2 2 .2-.2zM161.3 137.2l.3-.2 1.9 2z"/>
<path d="M161.3 137.2l2 2 .2-.2zM161.3 137.2l.3-.2 1.9 2z"/>
<path d="M161.3 126.4l2 2.1 .2-.3zM161.3 126.4l.3-.2 1.9 2z"/>
<path d="M169.3 125.6l2.2 1.7-1.9-2zM169.3 125.6l2.2 1.7-.2 .2z"/>
<path d="M169.3 126.4l2 2.1 .2-.3zM169.3 126.4l.3-.2 1.9 2z"/>
<path d="M169.3 126.4l2 2.1 .2-.3zM169.3 126.4l.3-.2 1.9 2z"/>
<path d="M185.5 127.8l-.2 .2 2.2 1.8zM185.3 128l2.2 1.8-.2 .2z"/>
<path d="M185.5 138.9l-.2 .2 2.2 1.8zM185.3 139.1l2.2 1.8-.2 .2z"/>
<path d="M185.5 137l-.2 .2 2.2 1.8zM185.3 137.2l2.2 1.8-.2 .2z"/>
<path d="M185.3 134.7l2 2 .2-.2zM185.3 134.7l.2-.2 2 2z"/>
<path d="M335.3 131.5l2 2 .2-.2zM335.3 131.5l.2-.2 2 2z"/>
<path d="M391.5 123.8l-.2 .3 2.2 1.7zM391.3 124.1l2.2 1.7-.2 .3z"/>
<path d="M391.3 125.6l2 1.9 .2-.2zM391.5 125.3l2 2-2.2-1.7z"/>
<path d="M391.3 125.6l2 1.9 .2-.2zM391.5 125.3l2 2-2.2-1.7z"/>
<path d="M399.3 124.1l2 2 .2-.3zM399.3 124.1l.2-.3 2 2z"/>
<path d="M161.6 158.1l-.3 .2 2.2 1.8zM161.3 158.3l2.2 1.8-.2 .2z"/>
<path d="M161.6 158.1l-.3 .2 2.2 1.8zM161.3 158.3l2.2 1.8-.2 .2z"/>
<path d="M161.6 159l-.3 .2 2.2 1.8zM161.3 159.2l2.2 1.8-.2 .2z"/>
<path d="M169.3 158.3l2.2 1.8-1.9-2zM169.3 158.3l2.2 1.8-.2 .2z"/>
<path d="M169.3 158.3l2.2 1.8-1.9-2zM169.3 158.3l2.2 1.8-.2 .2z"/>
<path d="M185.3 145.8l2 2 .2-.2zM185.3 145.8l.2-.2 2 2z"/>
<path d="M185.3 139.1l2 2 .2-.2zM185.3 139.1l.2-.2 2 2z"/>
<path d="M335.5 153l-.2 .2 2.2 1.8zM335.3 153.2l2.2 1.8-.2 .2z"/>
<path d="M161.6 165l-.3 .2 2.2 1.8zM161.3 165.2l2.2 1.8-.2 .2z"/>
<path d="M161.3 159.2l2 2 .2-.2zM161.6 159l1.9 2-2.2-1.8z"/>
<path d="M161.3 165.2l2 2 .2-.2zM161.6 165l1.9 2-2.2-1.8z"/>
<path d="M161.3 165.9l2 2 .2-.2zM161.3 165.9l.3-.2 1.9 2z"/>
<path d="M161.3 165.9l2 2 .2-.2zM161.3 165.9l.3-.2 1.9 2z"/>
<path d="M169.3 159.2l2 2 .2-.2zM169.3 159.2l.3-.2 1.9 2z"/>
<path d="M169.3 159.2l2 2 .2-.2zM169.3 159.2l.3-.2 1.9 2z"/>
<path d="M335.3 169.4l2 2 .2-.2zM335.3 169.4l.2-.2 2 2z"/>
<path d="M145.5 193l-.2 .2 2.2 1.8zM145.3 193.2l2.2 1.8-.2 .2z"/>
<path d="M153.5 192.4l-.2 .3 2.2 1.8zM153.3 192.7l2.2 1.8-.2 .2z"/>
<path d="M153.5 192.4l-.2 .3 2.2 1.8zM153.3 192.7l2.2 1.8-.2 .2z"/>
<path d="M153.3 193.2l2 2 .2-.2zM153.3 193.2l.2-.2 2 2z"/>
<path d="M161.6 191.6l-.3 .2 2.2 1.7zM161.3 191.8l2.2 1.7-.2 .3z"/>
<path d="M161.6 191.6l-.3 .2 2.2 1.7zM161.3 191.8l2.2 1.7-.2 .3z"/>
<path d="M161.3 192.7l2 2 .2-.2zM161.3 192.7l.3-.3 1.9 2.1z"/>
<path d="M169.3 191.8l2.2 1.7-1.9-1.9zM169.3 191.8l2.2 1.7-.2 .3z"/>
<path d="M169.3 191.8l2.2 1.7-1.9-1.9zM169.3 191.8l2.2 1.7-.2 .3z"/>
<path d="M169.3 192.7l2 2 .2-.2zM169.3 192.7l.3-.3 1.9 2.1z"/>
<path d="M189.8 191.6l-.2 .2 2.2 1.7zM189.6 191.8l2.2 1.7-.2 .3z"/>
<path d="M189.8 191.6l-.2 .2 2.2 1.7zM189.6 191.8l2.2 1.7-.2 .3z"/>
<path d="M189.6 182.1l2 2 .2-.3zM189.8 181.9l2 1.9-2.2-1.7z"/>
<path d="M189.6 192.7l2 2 .2-.2zM189.6 192.7l.2-.3 2 2.1z"/>
<path d="M335.5 187.9l-.2 .2 2.2 1.8zM335.3 188.1l2.2 1.8-.2 .2z"/>
<path d="M391.5 192.4l-.2 .3 2.2 1.8zM391.3 192.7l2.2 1.8-.2 .2z"/>
<path d="M391.5 192.4l-.2 .3 2.2 1.8zM391.3 192.7l2.2 1.8-.2 .2z"/>
<path d="M391.3 194.2l2 2 .2-.2zM391.5 193.9l2 2.1-2.2-1.8z"/>
<path d="M399.5 193.9l-.2 .3 2.2 1.8zM399.3 194.2l2.2 1.8-.2 .2z"/>
<path d="M234.9 217.5l.2 .2 1.8-2.3zM236.9 215.4l.2 .3-2 2z"/>
<path d="M237.8 215.4l-1.8 2.3 2-2zM237.8 215.4l-1.8 2.3-.2-.2z"/>
<path d="M237.8 215.4l-1.8 2.3 2-2zM237.8 215.4l-1.8 2.3-.2-.2z"/>
<path d="M262.9 217.5l.2 .2 1.8-2.3zM264.9 215.4l.2 .3-2 2z"/>
<path d="M234.9 238.5l.2 .2 1.8-2.3zM236.9 236.4l.2 .3-2 2z"/>
<path d="M234.9 230.5l.2 .2 1.8-2.3zM236.9 228.4l.2 .3-2 2z"/>
<path d="M237.8 236.4l-1.8 2.3 2-2zM237.8 236.4l-1.8 2.3-.2-.2z"/>
<path d="M237.8 236.4l-1.8 2.3 2-2zM237.8 236.4l-1.8 2.3-.2-.2z"/>
<path d="M237.8 228.4l-1.8 2.3 2-2zM237.8 228.4l-1.8 2.3-.2-.2z"/>
<path d="M237.8 228.4l-1.8 2.3 2-2zM237.8 228.4l-1.8 2.3-.2-.2z"/>
<path d="M259.5 228.4l-2 2.1 .2 .2zM259.5 228.4l.2 .3-2 2z"/>
<path d="M259.5 228.4l-2 2.1 .2 .2zM259.5 228.4l.2 .3-2 2z"/>
<path d="M260.2 228.4l-1.8 2.3 2-2zM258.2 230.5l2-2.1-1.8 2.3z"/>
<path d="M260.2 228.4l-1.8 2.3 2-2zM258.2 230.5l2-2.1-1.8 2.3z"/>
<path d="M268.3 238.5l.2 .2 1.8-2.3zM270.3 236.4l.2 .3-2 2z"/>
<path d="M268.3 238.5l.2 .2 1.8-2.3zM270.3 236.4l.2 .3-2 2z"/>
<path d="M268.3 230.5l.2 .2 1.8-2.3zM270.3 228.4l.2 .3-2 2z"/>
<path d="M268.3 230.5l.2 .2 1.8-2.3zM270.3 228.4l.2 .3-2 2z"/>
<path d="M271 236.4l-1.8 2.3 2-2zM269 238.5l2-2.1-1.8 2.3z"/>
<path d="M271 236.4l-1.8 2.3 2-2zM269 238.5l2-2.1-1.8 2.3z"/>
<path d="M271 228.4l-1.8 2.3 2-2zM269 230.5l2-2.1-1.8 2.3z"/>
<path d="M271 228.4l-1.8 2.3 2-2zM269 230.5l2-2.1-1.8 2.3z"/>
<path d="M281 228.4l-2 2.1 .2 .2zM281 228.4l.2 .3-2 2z"/>
<path d="M281 228.4l-2 2.1 .2 .2zM281 228.4l.2 .3-2 2z"/>
<path d="M281.7 228.4l-1.8 2.3 2-2zM281.7 228.4l-1.8 2.3-.2-.2z"/>
<path d="M281.7 228.4l-1.8 2.3 2-2zM281.7 228.4l-1.8 2.3-.2-.2z"/>
<path d="M301.4 238.5l.2 .2 1.8-2.3zM303.4 236.4l.2 .3-2 2z"/>
<path d="M301.4 238.5l.2 .2 1.8-2.3zM303.4 236.4l.2 .3-2 2z"/>
<path d="M301.4 230.5l.2 .2 1.8-2.3zM303.4 228.4l.2 .3-2 2z"/>
<path d="M301.4 230.5l.2 .2 1.8-2.3zM303.4 228.4l.2 .3-2 2z"/>
<path d="M304.3 236.4l-1.8 2.3 2-2zM304.3 236.4l-1.8 2.3-.2-.2z"/>
<path d="M304.3 228.4l-1.8 2.3 2-2zM304.3 228.4l-1.8 2.3-.2-.2z"/>
<path d="M236.3 244.4l-1.8 2.3 2-2zM236.3 244.4l-1.8 2.3-.2-.2z"/>
<path d="M236.3 252.4l-1.8 2.3 2-2zM236.3 252.4l-1.8 2.3-.2-.2z"/>
<path d="M236.9 244.4l-1.8 2.3 2-2zM236.9 244.4l-1.8 2.3-.2-.2z"/>
<path d="M264.6 244.4l-2 2.1 .2 .2zM264.6 244.4l.2 .3-2 2z"/>
<path d="M264.6 252.4l-2 2.1 .2 .2zM264.6 252.4l.2 .3-2 2z"/>
<path d="M264.6 252.4l-1.8 2.3 2-2zM264.6 252.4l-1.8 2.3-.2-.2z"/>
<path d="M304.3 244.4l-2 2.1 .2 .2zM304.3 244.4l.2 .3-2 2z"/>
<path d="M304.3 244.4l-2 2.1 .2 .2zM304.3 244.4l.2 .3-2 2z"/>
<path d="M305.8 252.4l-2 2.1 .2 .2zM305.8 252.4l.2 .3-2 2z"/>
<path d="M305.8 244.4l-1.8 2.3 2-2zM305.8 244.4l-1.8 2.3-.2-.2z"/>
</g>
<!-- layer: WINDOWS -->
<g fill="none" stroke="#000" stroke-width=".26">
<path d="M235.4 129.2v6.1M236 129.2v6.1M236 134.8h.9M236 129.7h.9M236.4 129.7v5.1M236.9 129.2v6.1M303.3 133.2h.9M303.3 139.9h.9M303.3 132.7v21.1M303.4 132.7h-.9v21.1h.9M303.7 133.2v20.1M304.2 132.7v21.1"/>
<path d="M304.9 132.7v21.1M235.4 140.3v6.1M236 140.3v6.1M236 145.9h.9M236 140.8h.9M236.4 140.8v5.1M236.9 140.3v6.1M303.3 153.3h.9M303.3 146.7h.9M302.5 170.6v18.1v-18.1M302.5 170.6h.9M303.3 170.6v18.1"/>
<path d="M303.3 171.1h.9M303.3 179.6h.9M303.7 171.1v17.1M304.2 170.6v18.1M304.9 170.6v18.1M235.4 183.3v9.1M236 183.3v9.1M236 191.8h.9M236 183.8h.9M236.4 183.8v8M236.9 183.3v9.1M237.2 192.7h26.5v.9h-26.5z"/>
<path d="M237.2 194.1h26.5M237.7 192.7v.9M237.7 193.1h25.5M246.1 192.7v.9M254.7 192.7v.9M263.2 192.7v.9M263.7 192.7h-26.5h26.5M302.5 188.7h.9M303.3 188.2h.9"/>
<circle cx="204.3" cy="132.5" r="3"/>
<circle cx="204.3" cy="142.6" r="3"/>
<circle cx="322.7" cy="143.3" r="3"/>
<circle cx="322.5" cy="179.6" r="3"/>
<circle cx="204" cy="187.8" r="3"/>
<circle cx="250.4" cy="203.9" r="3"/>
</g>
<!-- layer: 0 -->
<path d="M315.1 115.5h-2.3l-7.1 11.7M305.4 125.8l.3 1.4 1.4-.3M256.2 147l-.2 1.4 1.4 .3M260.2 145.5l-4.2 2.9M105.6 180.2l1.4 .2-.2 1.4M107 180.4l-19.7 15.2" fill="none" stroke="#000" stroke-width=".26"/>
<!-- layer: BORDER -->
<g fill="#000" stroke="#000" stroke-width=".26">
<path d="M390.7 29l7.1-3.6-7 3.9zM390.8 29.3l7-3.9z"/>
<path d="M390.7 29l7.1-3.6-.2-.3zM390.7 29l6.9-3.9z"/>
</g>
<!-- layer: WETAREA FIXTURES -->
<path d="M236.9 138.1h9v9h-9zM236.9 138.1l9 9M245.9 138.1l-9 9M248.5 139.9h4M248.7 139.9v3.9a.75 .75 0 0 0 .7 .8h2.1a.79 .79 0 0 0 .8-.8M252.3 139.9v3.9M252.7 139.6l-.2 .3M252.7 139.7v-1.6h-4.5v1.6l.3 .2M240 154.6h12v4.6h-12zM244.2 155.9a2.85 2.85 0 0 1 3.9 .3 1.67 1.67 0 0 1-2.2 1.7 1.51 1.51 0 0 1-1.9-1.8zM248.7 140.1h3.6" fill="none" stroke="#000" stroke-width=".26"/>
<!-- layer: INSULCLAD -->
<path d="M235.4 126v3.2M235.4 135.3v5M236 126v.4M235.4 146.4v36.9M235.4 192.4v1.7h1.8" fill="none" stroke="#000" stroke-width=".26"/>
<text font-size="7.5" x="63.8" y="251">Proposed First Floor Addition</text>
<g font-size="4.5">
<text x="23.8" y="18.5">Legend</text>
<text x="42" y="137.6">A</text>
<text x="377" y="137.6">A</text>
<text x="270.3" y="146.8">Sitting Rm</text>
<text x="239" y="151.1">Shr.</text>
<text x="248.2" y="181.9">Bed 1</text>
<text x="279.2" y="181.9">Bed 2</text>
<text x="28.2" y="283.6">MR J MARTIN &amp; MS M BOWER</text>
<text x="142.4" y="283.6">12 BANKS STREET, ASHFIELD, NSW 2131</text>
<text x="293.2" y="283.9">1:100</text>
<text x="322.3" y="283.9">4 OF 8</text>
<text x="354.2" y="283.8">7732</text>
<text x="377.4" y="283.8">G</text>
</g>
<text font-size="3.2" x="366" y="283.8">/16</text>
<g font-size="3">
<text x="125" y="94.2">No.10.</text>
<text x="125.1" y="90.9">Brick Semi-Detached Dwelling</text>
</g>
<g font-size="2.6">
<text x="32.5" y="25.7">DP</text>
<text x="45.7" y="26">Downpipe</text>
<text x="381.2" y="25.4">M.N.</text>
<text x="33.3" y="32.3">MH</text>
<text x="45.7" y="32">Manhole</text>
<text x="387.4" y="32.8">T.N.</text>
<text x="29.6" y="37.1">RV</text>
<text x="45.7" y="38.4">Roof Ventilator</text>
<text x="34.8" y="46.9">s</text>
<text x="45.8" y="47.3">Smoke Detector</text>
<text x="269.6" y="73.5">6965</text>
<text x="222.8" y="83.8">Cladding</text>
<text x="226" y="80.9">55</text>
<text x="259.8" y="80.9">6760</text>
<text x="269.4" y="80.9">O/A Frame</text>
<text x="305.2" y="81.5">150</text>
<text x="232.3" y="89.5">90</text>
<text x="266.2" y="89.5">6580</text>
<text x="305.1" y="89.5">90</text>
<text x="232.3" y="97.5">90</text>
<text x="247.4" y="101">Stair Well</text>
<text x="249.4" y="97.1">3230</text>
<text x="282.2" y="97.5">3350</text>
<text x="305" y="97.5">90</text>
<text x="231.8" y="105.5">90</text>
<text x="242.1" y="105.5">1810</text>
<text x="257.9" y="105.5">90</text>
<text x="275.7" y="105.5">4680</text>
<text x="305" y="105.5">90</text>
<text x="316.9" y="116.2">DP into Exist</text>
<text x="316.9" y="119.1">Upturn</text>
<text x="153.3" y="125" transform="rotate(-90 153.3 125)">150</text>
<text x="161.4" y="124.5" transform="rotate(-90 161.4 124.5)">90</text>
<text x="169.4" y="124.3" transform="rotate(-90 169.4 124.3)">90</text>
<text x="240.5" y="123.2">Required</text>
<text x="240.6" y="120.2">Extend Party Wall as</text>
<text x="391.4" y="124.1" transform="rotate(-90 391.4 124.1)">150</text>
<text x="161.4" y="135.1" transform="rotate(-90 161.4 135.1)">950</text>
<text x="165.2" y="134.4" transform="rotate(-90 165.2 134.4)">SW</text>
<text x="185.3" y="134.9" transform="rotate(-90 185.3 134.9)">670</text>
<text x="189.2" y="134.1" transform="rotate(-90 189.2 134.1)">SO</text>
<text x="192.1" y="133.4" transform="rotate(-90 192.1 133.4)">=</text>
<text x="194.8" y="136.3" transform="rotate(-90 194.8 136.3)">SA1006</text>
<text x="202.4" y="133.3">W3</text>
<text x="269.8" y="135.5">Dn</text>
<text x="274.3" y="132.2">s</text>
<text x="161.4" y="142.4" transform="rotate(-90 161.4 142.4)">90</text>
<text x="181.8" y="142" transform="rotate(-90 181.8 142)">190</text>
<text x="202.4" y="143.4">W2</text>
<text x="257.4" y="140.4">H/Rail</text>
<text x="169.4" y="146.8" transform="rotate(-90 169.4 146.8)">3150</text>
<text x="185.3" y="146" transform="rotate(-90 185.3 146)">670</text>
<text x="189.2" y="145.2" transform="rotate(-90 189.2 145.2)">SO</text>
<text x="195.1" y="148.9" transform="rotate(-90 195.1 148.9)">SA1006</text>
<text x="249.2" y="149.2">720</text>
<text x="260.6" y="147.6">lift off</text>
<text x="260.6" y="144.6">Provide</text>
<text x="320.9" y="144.1">W4</text>
<text x="329.7" y="148.5" transform="rotate(-90 329.7 148.5)">SA 1321</text>
<text x="332.4" y="144.4" transform="rotate(-90 332.4 144.4)">=</text>
<text x="335.3" y="146.8" transform="rotate(-90 335.3 146.8)">2170</text>
<text x="339.2" y="145.1" transform="rotate(-90 339.2 145.1)">SO</text>
<text x="161.4" y="152.2" transform="rotate(-90 161.4 152.2)">2110</text>
<text x="198" y="154.6" transform="rotate(-90 198 154.6)">Obsure Toughened</text>
<text x="257.7" y="155.4">MH</text>
<text x="260.6" y="150.5">hinges</text>
<text x="272.6" y="155.7">RV</text>
<text x="161.4" y="157.5" transform="rotate(-90 161.4 157.5)">90</text>
<text x="169.4" y="157.8" transform="rotate(-90 169.4 157.8)">90</text>
<text x="145.2" y="165.6" transform="rotate(-90 145.2 165.6)">6940 O/A</text>
<text x="161.4" y="165.7" transform="rotate(-90 161.4 165.7)">600</text>
<text x="241.9" y="163.8">Wardrobe</text>
<text x="262" y="163.8">820</text>
<text x="272.2" y="163.8">820</text>
<text x="285.8" y="163.8">Wardrobe</text>
<text x="153.1" y="169.9" transform="rotate(-90 153.1 169.9)">6735 O/A Frame</text>
<text x="161.3" y="171.2" transform="rotate(-90 161.3 171.2)">70</text>
<text x="391.2" y="169.9" transform="rotate(-90 391.2 169.9)">6735 O/A Frame</text>
<text x="399.2" y="172" transform="rotate(-90 399.2 172)">7035 O/A Brickwork</text>
<text x="169.4" y="179.8" transform="rotate(-90 169.4 179.8)">3315</text>
<text x="216.5" y="176">DP &amp;</text>
<text x="216.6" y="178.9">Spreader</text>
<text x="243.7" y="175.4">2/820</text>
<text x="287.7" y="175.4">2/820</text>
<text x="161.4" y="183.2" transform="rotate(-90 161.4 183.2)">2645</text>
<text x="320.6" y="180.4">W5</text>
<text x="329.7" y="184.9" transform="rotate(-90 329.7 184.9)">SA 1318</text>
<text x="332.4" y="180.7" transform="rotate(-90 332.4 180.7)">=</text>
<text x="335.3" y="183.4" transform="rotate(-90 335.3 183.4)">1870</text>
<text x="339.2" y="181.5" transform="rotate(-90 339.2 181.5)">SO</text>
<text x="189.6" y="190.4" transform="rotate(-90 189.6 190.4)">970</text>
<text x="193.4" y="189.6" transform="rotate(-90 193.4 189.6)">SO</text>
<text x="202.1" y="188.6">W1</text>
<text x="0" y="194.3">ector - Existing</text>
<text x="63.9" y="193.6">Line of Existing</text>
<text x="64" y="196.5">Ground Floor below</text>
<text x="198.4" y="195.4" transform="rotate(-90 198.4 195.4)">SA 1309</text>
<text x="64" y="199.4">shown dotted.</text>
<text x="161.4" y="198.2" transform="rotate(-90 161.4 198.2)">90</text>
<text x="169.4" y="198.2" transform="rotate(-90 169.4 198.2)">90</text>
<text x="189.7" y="198.4" transform="rotate(-90 189.7 198.4)">90</text>
<text x="391.4" y="201.3" transform="rotate(-90 391.4 201.3)">150</text>
<text x="153.3" y="205.4" transform="rotate(-90 153.3 205.4)">55</text>
<text x="156.2" y="208.6" transform="rotate(-90 156.2 208.6)">Cladding</text>
<text x="248.5" y="204.7">W6</text>
<text x="230.7" y="215.5">90</text>
<text x="244.9" y="210.9">SA 1327</text>
<text x="246.9" y="215.4">2710</text>
<text x="248.6" y="219.3">SO</text>
<text x="268" y="224.8">70</text>
<text x="231.7" y="228.5">90</text>
<text x="244.3" y="228.4">2175</text>
<text x="254.2" y="228.4">70</text>
<text x="260.5" y="228.5">1010</text>
<text x="271.3" y="228.5">1010</text>
<text x="282.2" y="228.3">70</text>
<text x="288.2" y="228.4">2175</text>
<text x="304.8" y="228.5">90</text>
<text x="231.7" y="236.5">90</text>
<text x="249.7" y="236.5">3255</text>
<text x="264.7" y="236.4">70</text>
<text x="282.9" y="236.5">3255</text>
<text x="304.8" y="236.5">90</text>
<text x="223.7" y="244.4">2825</text>
<text x="266.2" y="244.4">6760</text>
<text x="305.8" y="244.8">150</text>
<text x="222.2" y="247.3">Cladding</text>
<text x="246" y="252.5">2900</text>
<text x="278.7" y="256.3">Brickwork</text>
<text x="280.9" y="252.5">4065</text>
<text x="19.6" y="283.8">FOR:</text>
<text x="137.2" y="283.6">AT:</text>
<text x="282.9" y="283.9">SCALE:</text>
<text x="311.5" y="283.9">SHEET:</text>
<text x="340.7" y="283.9">JOB NO:</text>
</g>
<g font-size="2.2">
<text x="238.1" y="129.9">2</text>
<text x="240.9" y="129.9">3</text>
<text x="243" y="129.9">4</text>
<text x="245.3" y="129.9">5</text>
<text x="247.7" y="129.9">6</text>
<text x="250.1" y="129.9">7</text>
<text x="252.6" y="129.9">8</text>
<text x="254.9" y="129.9">9101112131415</text>
</g>
</svg>
